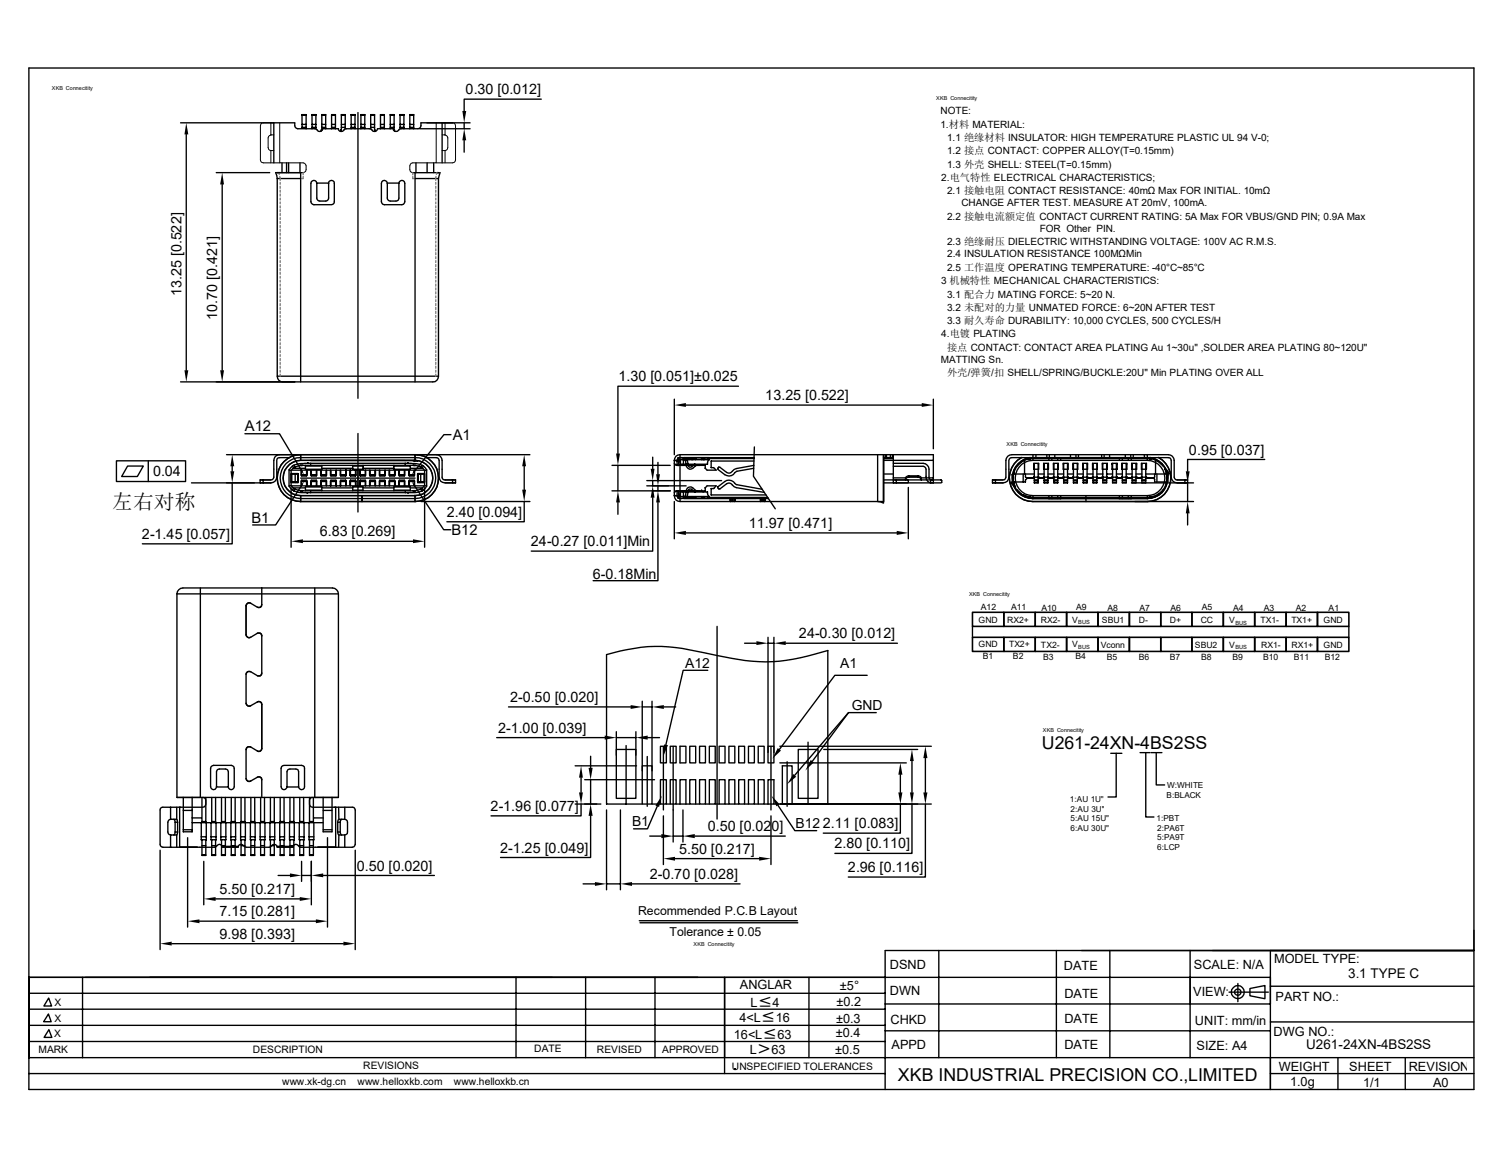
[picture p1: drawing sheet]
<svg xmlns="http://www.w3.org/2000/svg" width="279mm" height="216mm" viewBox="0 0 279 216" stroke-linecap="round" stroke-linejoin="round" font-family="sans-serif">
<g fill="#000">
<path d="M34.7 22.9l.4 2.1h-.8zM41.4 32.1l.3 2.2h-.7zM86.4 24l.4 2.1h-.7zM86.1 20.7h.7l-.4 2.2zM34.3 68.9h.8l-.4 2.2zM41 68.9h.7l-.3 2.2zM125.5 75.4l2.2-.4v.7zM171.6 75l2.1 .4-2.1 .3zM43.2 84.6l.4 2.2h-.7zM42.9 87.7h.7l-.4 2.2zM56.6 89.6l-.3 .6-.2-.1zM56.2 87.8l.1-.1 .3 .6z"/>
<path d="M76.6 89.6l.5 .5-.2 .1zM77 87.8l.1 .1-.5 .4zM97.6 84.6l.3 2.2h-.7zM97.2 91.1h.7l-.3 2.2zM115 91.4l.4 2.1h-.7zM114.7 84.4h.7l-.4 2.2zM121.1 87.2h.7l-.3 2.3zM121.5 90.4l.3 2.2h-.7zM122.1 88.3h.8l-.4 2.1zM122.5 91.4l.4 2.1h-.8zM125.5 99.2l2.2-.4v.8zM166.9 98.8l2.2 .4-2.2 .4z"/>
<path d="M221.1 93.3l.3 2.2h-.7zM220.7 87.7h.7l-.3 2.2zM54.2 100.8l2.2-.4v.7zM76.9 100.4l2.1 .4-2.1 .3zM140.8 119.3l2.2 .4-2.2 .4zM144.1 119.7l2.2-.4v.8zM112.6 136.9l2.1 .4-2.1 .4zM117.4 131.2l2.1 .4-2.1 .4zM118.4 137.3l2.2-.4v.8zM121.4 131.6l2.2-.4v.8zM123.6 138.6l.7 .1-.8 2.1zM144.8 139.2l.6 .5-1.6 1.5z"/>
<path d="M108.2 142.5l.3 2.2h-.7zM107.8 147.5h.7l-.3 2.1zM109.6 142.9h.7l-.4 2.2zM109.9 149.6l.4 2.2h-.7zM123.2 148.1l-.5 2.1-.7-.3zM123.1 155.2l2.2 .4-2.2 .4zM123.5 159.8l2.1-.3v.7zM127.1 155.6l2.2-.4v.8zM141.3 159.5l2.2 .3-2.2 .4zM143.6 148.1l1.5 1.6-.6 .4zM147.7 144.1l.5 .5-1.7 1.4zM150.9 141.4l.6 .5-1.6 1.5z"/>
<path d="M167.6 142l.4 2.2h-.8zM167.2 147.5h.8l-.4 2.1zM169.8 139.5l.3 2.1h-.7zM169.4 147.5h.7l-.3 2.1zM172.3 138.9l.3 2.2h-.7zM171.9 147.5h.7l-.3 2.1zM29.8 175.6l2.2-.3v.7zM34.9 171.4l2.2-.3v.7zM37.9 167.3l2.2-.3v.7zM54 162.6l2.1 .3-2.1 .4zM55.8 167l2.2 .3-2.2 .4zM58.8 171.1l2.2 .3-2.2 .4z"/>
<path d="M58 162.9l2.2-.3v.7zM63.9 175.3l2.2 .3-2.2 .4zM110.7 164.2l2.2 .3-2.2 .4zM115.5 164.5l2.1-.3v.7zM136.6 198.9h.3zM136.7 198.9h.2zM136.7 198.9l.2 .1zM136.7 199h.2zM136.8 199h.1zM136.8 199l.1 .1zM136.8 199.1h.1z"/>
</g>
<g fill="none" stroke="#000" stroke-width=".25">
<path d="M5.4 12.7h269v190.1h-269zM100.8 18.5h-14.4v2.2M33.6 22.9h21.3v.8l.5 .3h3.4a.63 .63 0 0 0 .7 .5 .63 .63 0 0 0 .6-.5h2.9a.6 .6 0 0 0 .6 .5 .6 .6 0 0 0 .6-.5h4.8a.63 .63 0 0 0 .7 .5 .63 .63 0 0 0 .6-.5h2.9a.6 .6 0 0 0 .6 .5 .6 .6 0 0 0 .6-.5l3.7-.1 .3-.5v-.5h9.1M34.7 25v43.9M40.3 32.1h9.9M41.4 34.3v34.6M51 22.9v7.4M51.6 33.2v36.8h30M51.6 33.2l-.3-1.1h4.7v39M51.6 33.2h4.4M52.5 30.3v1.8M53.3 30.3v1.8"/>
<path d="M53.7 30.3v1.8M55.8 30.3v1.8M56.2 23.9v-2.6h.8v2.7M56.2 23.7h.8M56.2 23.2h.8M56.2 21.4h.8M58 33.8a.55 .55 0 0 1 .6-.2 .55 .55 0 0 1 .4 .5v2.8a.58 .58 0 0 0 .5 .5h1.1a.58 .58 0 0 0 .6-.5v-2.8a.53 .53 0 0 1 .5-.5 .53 .53 0 0 1 .5 .5v3.7l-.5 .3h-3.3l-.4-.3-.1-.3zM58.1 24v-2.7h.7v2.7M58.1 23.7h.7M58.1 23.2h.7M58.1 21.4h.7M59 34.1h2.2"/>
<path d="M59.9 23.7h.7M59.9 23.2h.7M59.9 21.4h.7M60.6 24v-2.7h-.7v2.9h-.1v.2M61.7 24v-2.7h.7v2.7M61.7 23.7h.7M61.7 23.2h.7M61.7 21.4h.7M63.5 23.7h.8M63.5 23.2h.8M63.5 21.4h.8M64.3 24v-2.7h-.8v2.9h-.1v.3"/>
<path d="M65.4 24v-2.7h.7v2.7M65.4 23.7h.7M65.4 23.2h.7M65.4 21.4h.7M66.6 21v53.1M67.2 24v-2.7h.7v2.7M67.2 23.7h.7M67.2 23.2h.7M67.2 21.4h.7M69 24v-2.7h.7l.1 3.2M69 23.7h.7M69 23.2h.7"/>
<path d="M69 21.4h.7M70.8 24v-2.7h.7v2.7M70.8 23.7h.7M70.8 23.2h.7M70.8 21.4h.7M71.2 33.7a.57 .57 0 0 1 .9 .4v2.8a.58 .58 0 0 0 .5 .5h1.1a.51 .51 0 0 0 .6-.5v-2.8a.55 .55 0 0 1 .5-.5 .55 .55 0 0 1 .6 .5v3.4l-.3 .5-3.6 .1-.3-.1-.2-.5v-3.4zM72.1 34.1h2.2M72.6 24v-2.7h.8v3.1M72.6 23.7h.8M72.6 23.2h.8M72.6 21.4h.8M74.5 23.7h.7"/>
<path d="M74.5 23.2h.7M74.5 21.4h.7M75.2 24v-2.7h-.7v2.7M76.3 24v-2.7h.7v2.7M76.3 23.7h.7M76.3 23.2h.7M76.3 21.4h.7M77.3 33.2h4.3M77.3 32.1v39M77.4 30.3v1.8M78.1 24h9.4M79.5 30.3v1.8"/>
<path d="M80.7 30.3v1.8M81.4 32.1h.2M81.6 33.2v36.8M81.9 32.1l-.3 1.1M82.3 22.9v7.4M86.4 22.9v1.1M86.4 26.1v2.2M51.6 70a1.02 1.02 0 0 0 1.1 1.1M81.6 70a1.02 1.02 0 0 1-1 1.1h-47M125.5 74.3v10.3M127.7 75.4h43.9M137.5 71.9h-22.5v12.5"/>
<path d="M173.7 74.3v9.2M21.7 85.8h12.8v3.8h-12.8zM23.7 86.7h3l-1.1 2h-3zM27.6 85.8v3.8M42.2 84.6h56.4M43.2 89.9v11.3h-16.7M43.2 86.8v.9M45.6 80.7h6.4l4.3 7.1M50.4 89.3h-2v.6M52.1 84.6a1.02 1.02 0 0 0-1.1 1.1v2.2a1.33 1.33 0 0 1-.3 1.4h-1.7v.6M53.3 86.3a3.6 3.6 0 0 1 2.7-1.1h21.3a3.8 3.8 0 0 1 3.8 3.8 3.8 3.8 0 0 1-3.8 3.8h-21.3a3.8 3.8 0 0 1-3.5-2.4 3.8 3.8 0 0 1 .8-4.1zM53.8 90.5l.6 .7"/>
<path d="M53.8 87.5v3M53.8 85.2h-1.7h-.3l-.2 .2-.1 2.5a1.77 1.77 0 0 1-.7 1.9l-15.2 .1M54.2 90.8v11.1M54.2 90.4l-.4 .1M54.2 90.4l.5 .5M54.2 87.6v2.8M54.2 89.7h1.3M54.2 88.2h1.3v1.5h-1.3M54.2 88.1l1.3 .1M54.2 90.4h24.8M54.2 88.2v1.5M54.2 87.5h24.8"/>
<path d="M54.3 88.2v1.5M54.4 89.7h.1M54.4 86.7l-.6 .8M54.4 86.7l.3 .3M54.5 90.8h2.4M54.5 87.2h2.4M54.6 89.7h.1M54.7 90.9l-.3 .3 .4 .2a5.7 5.7 0 0 0 2.5 .3h-.2h.7M54.7 90.9l.2 .2-.1-.1h.1a1.8 1.8 0 0 0 1.4 .3h-.4l1.9 .1M54.7 87l-.5 .6-.4-.1M54.9 88.2v1.5M55.1 88.1v.1"/>
<path d="M55.1 89.7v.1M55.4 88.2v1.5M55.5 89.7v.1h-1.3M56 92.2v1.1M56 85.7h21.3M56 93.3h21.3M56 92.2h21.3M56 85.7v-1.1a4.4 4.4 0 0 0-4.4 4.4 4.4 4.4 0 0 0 4.4 4.3M56 85.7a3.3 3.3 0 0 0-3.3 3.3 3.3 3.3 0 0 0 3.3 3.2M56 89h21.3M56 87.5l.1 .9M56.1 87.5v1.1h1v-1.1"/>
<path d="M56.1 90.4v-1h1v1M56.1 88.3h1M56.1 89.5l-.1 .9M56.1 89.6h1M56.3 90.2l-5 7.5h-4.3M56.9 91.2h3M56.9 86.7h3M56.9 86.6v.7h3v-.7M56.9 91.4v-.8h3v.8M57.1 89.5l.1 .9M57.2 87.5l-.1 .9M57.8 91.4h17.6"/>
<path d="M57.8 91.7h17.6M57.8 86.6h-1.9h.4l-.6 .1-1 .3M57.8 86.2l-2.1 .1-1.3 .4M57.8 85.7l20 .1-.9-.1 .4 .1M57.8 86.2h17.6M57.8 86.6h17.6M57.8 86.2v.4M57.8 91.4v.3M57.9 87.5l.1 .9M58 87.5v1.1h.9v-1.1M58 90.4v-1h.9v1M58 89.5l-.1 .9"/>
<path d="M58 88.3h.9M58 89.6h.9M58.9 89.5l.1 .9M59 87.5l-.1 .9M59.7 87.5l.1 .9M59.8 87.5v1.1h.9v-1.1M59.8 90.4v-1h.9v1M59.8 88.3h.9M59.8 89.5l-.1 .9M59.8 89.6h.9M59.9 90.8h5.8M59.9 87.2h5.8"/>
<path d="M60.7 89.5l.1 .9M60.8 87.5l-.1 .9M61.5 87.5l.1 .9M61.6 87.5v1.1h.9v-1.1M61.6 90.4v-1h.9v1M61.6 88.3h.9M61.6 89.5l-.1 .9M61.6 89.6h.9M62.5 89.5l.1 .9M62.6 87.5l-.1 .9M63.3 87.5l.1 .9M63.4 87.5v1.1h.9v-1.1"/>
<path d="M63.4 90.4v-1h.9v1M63.4 89.5l-.1 .9M63.4 88.3h.9M63.4 89.6h.9M64.3 89.5l.1 .9M64.4 87.5l-.1 .9M65.2 87.5v.9M65.2 88.3h1M65.2 87.5v1.1h1v-1.1M65.2 90.4v-1h1v1M65.2 89.5v.9M65.2 89.6h1"/>
<path d="M65.7 91.2h1.9M65.7 86.7h1.9M66.2 89.5l.1 .9M66.3 87.5l-.1 .9M66.6 80.7v14.6M67 87.5l.1 .9M67.1 89.5l-.1 .9M67.1 88.3h.9M67.1 89.6h.9M67.4 92.2v1.1zM67.6 90.8h5.7M67.6 86.6v.7h-1.9v-.7"/>
<path d="M67.6 87.2h5.7M67.6 91.4v-.8h-1.9v.8M68 87.5v1.1h-.9v-1.1M68 90.4v-1h-.9v1M68 89.5l.1 .9M68.1 87.5l-.1 .9M68.8 87.5l.1 .9M68.9 87.5v1.1h.9v-1.1M68.9 90.4v-1h.9v1M68.9 89.5l-.1 .9M68.9 88.3h.9M68.9 89.6h.9"/>
<path d="M69.8 89.5l.1 .9M69.9 87.5l-.1 .9M70.6 87.5l.1 .9M70.7 87.5v1.1h.9v-1.1M70.7 90.4v-1h.9v1M70.7 89.5l-.1 .9M70.7 88.3h.9M70.7 89.6h.9M71.6 89.5l.1 .9M71.7 87.5l-.1 .9M72.4 87.5l.1 .9M72.5 87.5v1.1h.9v-1.1"/>
<path d="M72.5 90.4v-1h.9v1M72.5 89.5l-.1 .9M72.5 88.3h.9M72.5 89.6h.9M73.3 91.2h3.1M73.3 86.6v.7h3.1v-.7M73.3 91.4v-.8h3.1v.8M73.3 86.7h3.1M73.4 89.5l.1 .9M73.5 87.5l-.1 .9M74.3 87.5v.9M74.3 87.5v1.1h1v-1.1"/>
<path d="M74.3 90.4v-1h1v1M74.3 89.5v.9M74.3 88.3h1M74.3 89.6h1M75.3 89.5l.1 .9M75.4 87.5l-.1 .9M75.4 86.6h1.9h-.4l.7 .1 1 .3M75.4 86.2v.4M75.4 91.4v.3M75.4 86.2l2.2 .1 1.2 .4M76.1 87.5v.9h.1M76.2 87.5v1.1h.9v-1.1"/>
<path d="M76.2 90.4v-1h.9v1M76.2 89.5h-.1v.9M76.2 88.3h.9M76.2 89.6h.9M76.4 90.8h2.3M76.4 87.2h2.3M77 90.2l5.6 8.4h1.3M77.1 89.5l.1 .9M77.2 87.5l-.1 .9M77.2 92.2h.1M77.3 92.2v1.1M77.3 85.7v-1.1a4.4 4.4 0 0 1 4.3 4.4 4.4 4.4 0 0 1-4.3 4.3"/>
<path d="M77.3 85.7a3.3 3.3 0 0 1 3.3 3.3 3.3 3.3 0 0 1-3.3 3.2M77.8 89.7v.1h1.2M77.8 89.7h1.2M77.9 88.2v1.5M78.1 88.1v.1M78.1 89.7v.1M78.3 88.2v1.5M78.4 93.3h20.2M78.6 90.9l-.3 .2 .1-.1a1.9 1.9 0 0 1-1.5 .3h.4l-1.9 .1M78.6 90.9l.2 .3M78.6 87l.4 .6 .4-.1M78.7 89.7h.1"/>
<path d="M78.8 91.2l-.2 .2a5.1 5.1 0 0 1-2.7 .3h.1h-.6M78.8 86.7l-.2 .3M78.8 86.7l.6 .8M79 88.2v1.5M79 87.6v2.8M79 90.8v11.1M79 90.4l-.4 .5M79 90.4l.4 .1M79 88.2h-1.3v1.5h1.3M79 88.1l-1.2 .1M79.4 85.2h1.8l.5 .2v2.5a2.37 2.37 0 0 0 .3 1.7l.8 .3h1.4v-.6M79.4 87.5v3"/>
<path d="M79.4 90.5l-.6 .7M81.2 84.6a1.08 1.08 0 0 1 1.1 1.1v2.2a1.48 1.48 0 0 0 .2 1.4h2.3v.6h-2M83.9 80.9h-1.3l-5.6 6.9M97.6 93.3v3.8h-14.4M97.6 86.8v4.3M113.9 86.6h10.9M113.9 91.4h10.9M115 86.6v4.8M115 93.5v2.2M120.4 89.5h13.9M120.4 90.4h7.3M121.5 92.6v10h-22.6"/>
<path d="M121.5 85.1v2.1M121.5 89.5v.9M122.5 93.5v14.6h-12.1M122.5 86.1v2.2M122.5 90.4v1M125.5 93.3v7M125.5 85.7h.5M125.5 85.7h.7M125.5 85.7v6.5a1.02 1.02 0 0 0 1.1 1.1M126 85.7v.9M126 91.4v.8M126 92.2h-.5h.7"/>
<path d="M126 92.2a.71 .71 0 0 0 1 .6M126.2 92.3l5.8 .1M126.2 91.3l.1 1.5M126.3 85.2l-.1 1.4M126.6 91.6h5.1v.5l.3 .6M126.6 84.6v8.7h37.9v-8.7v9l-1.1-.3v-8.7M126.6 84.6a1.02 1.02 0 0 0-1.1 1.1M126.6 85.2h-.3l-.3 .5M126.6 91.9l-.4 .9h5.8M126.6 84.6h47.1v5.3h-7.4v-5.3M126.7 85.6v1M126.7 91.4v1"/>
<path d="M127.2 85.2v.4M127.2 92.4v.4M127.2 85.6v1M127.2 91.4v1M127.3 92.8h15.7M127.4 85.2v.4zM127.5 85.2l.4 .4 .3 1.2 .2 .2 .3-.1 .6-.5 .2 .3-.6 .5a.73 .73 0 0 1-1.1-.5l-.4-1.5M127.5 92.8l.3-.2 .1-.3 .2-1a.38 .38 0 0 1 .6-.2l.6 .5 .2-.3-.6-.5a.73 .73 0 0 0-1.1 .4l-.4 1.6M127.6 85.2v.4M127.6 92.4v.4M127.7 99.2h39.2M127.7 85.2v.4"/>
<path d="M127.7 92.4v.4M127.7 85.4h1.8v.2M128.2 85.4v.2M128.2 92.4v.2M128.8 85.2v.4M128.8 92.4v.4M128.9 85.4v.2M128.9 92.4v.2M129.5 92.4v.2h-1.8M130.6 85.2v.4M130.6 92.4v.4M130.6 91.2l.2 .3 .2 .1"/>
<path d="M130.9 85.2v.4M130.9 92.4v.4M131 85.2v.4M131 92.4v.4M131.1 85.2v.4M131.1 92.4v.4M131.3 90.8l.3-.4h1.7l-.5 .5h-.4v1.2h10.2M131.3 90.8v.6h-5.4l-.4 .3M131.7 85.2v.4M131.7 92.4v.4M132 85.3h8.4M132 85.2h8.4"/>
<path d="M132 85.6h-5.8M132 85.5v.1M132 92.7h11M132 92.6h10.9M132 85.3l-.3 .6v.5h-5.1M135.9 92.8v.5M136 92.8v.5M136.3 92.8v.5M136.4 92.8v.5M136.7 92.8v.5M136.8 92.8v.5M140.3 86.6l-3.6 .8a1.06 1.06 0 0 1-1.4 .5l-1.3-.9h-.2l-.2 .2a3.1 3.1 0 0 0 2.1 1.4 1.56 1.56 0 0 0 1.2-.8l3.4-.6"/>
<path d="M140.3 85.8h-7.9v1.2h.4l.5 .5h-1.7l-.3-.3v-.6h-5.4l-.4-.4M140.4 85.2h-14.2l.4 .9M140.4 83.2l-.1 5.4 4 6.1M141.5 92.8v.5M141.6 92.8v.5M141.9 92.8v.5M141.9 91.1l-5-1a1.41 1.41 0 0 0-2-.5l-1.3 1v.2l.4 .2 1.3-1a.72 .72 0 0 1 1 .3l.4 .3 .4 .2 5.2 .9M142.1 92.8v.5M142.3 92.8v.5M142.4 92.8v.5M164.5 88.2h1.8M164.5 85.3h1.8"/>
<path d="M164.8 84.6v.6M165 84.6v.6M165.7 84.6v.6M166.1 84.6v.6M166.3 85.2h-1.8M166.3 88.9h2.3M166.3 86.8h5.5l.3 .1 .3 .4a2.71 2.71 0 0 0 .3 2.3l.7 .3h1.8l.1-.1v-.3l-.1-.2h-10.7M166.3 86.2h5.5a1.16 1.16 0 0 1 1.1 1.1l.1 1.8 .2 .2h.3M166.8 89.3v.6M168.6 88.9v.4M169 89.3v.6h-4.5M169.1 90.7v9.6"/>
<path d="M169.1 88.8h1.8M169.1 88.6h1.8M169.1 88.6v.2M169.1 88.8l-.4 .2-.1 .2M169.1 88.6l-.5 .3M170.9 88.6v.2M170.9 88.8l.4 .2 .2 .2M170.9 88.6l.5 .2v.1M171.4 88.9h2.3M171.4 88.9l.1 .4M172.4 88.6v.1M173.2 89.3v.6"/>
<path d="M173.7 85.7h-9.2M185.3 89.9v-.6h1.7a1.48 1.48 0 0 0 .2-1.4v-2.2a1.08 1.08 0 0 1 1.1-1.1h29.2a1.08 1.08 0 0 1 1.1 1.1v2.2a1.33 1.33 0 0 0 .3 1.4h2.2v4M186.7 89.3h-2v.6h2a1.1 1.1 0 0 0 1.1-1.5v-2.7l.3-.5h.2h29.2h.3l.2 .5v3.1a1.08 1.08 0 0 0 1.1 1.1h1.4M188.7 89.8h.1M188.7 88.1h.1M188.8 87.8l-.3 1.9a1.82 1.82 0 0 0-.1-1.4l.4 1.8M189.4 91.2l.2 .4M189.6 91.6h.1M189.6 91.6a3.7 3.7 0 0 0 2.7 1.2h2.9M189.6 86.4l-.2 .3M189.6 86.4h.1M189.9 91.9h.1"/>
<path d="M189.9 86.1h.1M190 91.9l1 .6-.5-.4 .8 .4 .8 .1 22.1-.1h-.2h.1a2.19 2.19 0 0 0 1.7-.7l-.2 .2 .2-.1M190.2 85.2a4.4 4.4 0 0 0-2.1 4.9 4.4 4.4 0 0 0 4.2 3.2h21.3M190.2 85.1a4.4 4.4 0 0 0-2.2 4.9 4.4 4.4 0 0 0 4.2 3.3h30M190.5 88.2v1.5M190.5 92.2h.3M190.5 85.7h.2M190.7 85.7v2.5M190.7 85.7a3 3 0 0 0-1.9 2.5h3.7M190.8 92.3l1 .3M190.9 88.2v.6l.2 .1h1.4M191.3 92.4v.1"/>
<path d="M191.5 92.7h.9M191.5 85.3h.8M191.7 85.1v.1M191.8 88.9v.1M191.8 85.3v.1M191.8 92.5v.1M191.8 92.6l3.4 .1M191.8 85.3l-.5 .2M192.2 85.1a3.8 3.8 0 0 0-3.8 3.9 3.8 3.8 0 0 0 3.8 3.8M192.2 92.8h.1M192.2 92.8h21.4M192.3 92.8h21.3"/>
<path d="M192.3 92.2h21.3M192.3 85.2a3.8 3.8 0 0 0-3.9 3.8 3.8 3.8 0 0 0 3.9 3.8M192.3 85.7a3.3 3.3 0 0 0-3.3 3.3 3.3 3.3 0 0 0 3.3 3.2M192.3 85.7h21.3M192.3 84.6v1.1M192.3 92.2v.6M192.3 85.2a4 4 0 0 0-2.7 1.2M192.4 88.9v.1M192.4 86.2h.9v1.1h-.9zM192.4 86.4l.1 3.5h.8v-3.5M192.5 89.8h.8M192.5 89.5h.8"/>
<path d="M192.5 89h-1.2l-.4 .3v.4h-2.1l.2 1.1a1.47 1.47 0 0 0-.8-1.1l.7 1.1 1.1 1.1M192.5 89.3h.8M192.5 88.7v.2M192.5 88.8h.8M192.8 84.6v.6M193.3 89h1.1M193.3 88.7v.2M193.3 88.9h1.1M193.3 88.2h1.1M194.3 86.2h.9v1.1h-.9zM194.3 86.4l.1 3.5h.7l.1-3.5M194.4 89.8h.7"/>
<path d="M194.4 89.5h.7M194.4 89.3h.7M194.4 88.7v.2M194.4 88.8h.7M194.9 84.6v.6M195.1 89h1.1M195.1 88.7v.2M195.1 88.9h1.1M195.1 88.2h1.1M195.2 85.2v.5M195.2 92.2v.6M195.2 85.2l-3.4 .1"/>
<path d="M195.3 84.6v.6M195.8 85.2v.5M195.8 92.2v.6M196.1 86.2h.9v1.1h-.9zM196.1 86.4l.1 3.5h.7l.1-3.5M196.2 89.8h.7M196.2 89.5h.7M196.2 89.3h.7M196.2 88.7v.2M196.2 88.8h.7M196.3 84.6v.6M196.9 85.2v.5"/>
<path d="M196.9 92.2v.6M196.9 89h1.1M196.9 88.7v.2M196.9 88.9h1.1M196.9 88.2h1.1M197.4 85.2v.5M197.4 92.8h11M197.4 92.7h11M197.4 92.2v.6M197.4 85.2h11M197.8 85.2h.1M197.8 92.7v.1"/>
<path d="M197.9 86.2h.9v1.1h-.9zM197.9 86.4l.1 3.5h.7l.1-3.5M198 89.8h.7M198 89.5h.7M198 89.3h.7M198 88.7v.2M198 88.8h.7M198.7 89h1.1M198.7 88.7v.2M198.7 88.9h1.1M198.7 88.2h1.1M199.3 84.6v.6"/>
<path d="M199.7 86.2h.9v1.1h-.9zM199.7 86.4l.1 3.5h.7l.1-3.5M199.8 89.8h.7M199.8 89.5h.7M199.8 89.3h.7M199.8 88.7v.2M199.8 88.8h.7M199.9 85.2h.1M199.9 92.7v.1M200.3 84.6v.6M200.4 85.2h.1M200.4 92.7v.1"/>
<path d="M200.5 89h1.1M200.5 88.7v.2M200.5 88.9h1.1M200.5 88.2h1.1M200.7 84.6v.6M201.5 86.2h.9v1.1h-.9zM201.5 86.4l.1 3.5h.8v-3.5M201.6 89.8h.8M201.6 89.5h.8M201.6 89.3h.8M201.6 88.7v.2M201.6 88.8h.8"/>
<path d="M202.1 92.2v1.1zM202.4 89h1.1M202.4 88.7v.2M202.4 88.9h1.1M202.4 88.2h1.1M203.4 86.2h.9v1.1h-.9zM203.4 86.4l.1 3.5h.7l.1-3.5M203.5 89.8h.7M203.5 89.5h.7M203.5 89.3h.7M203.5 88.7v.2M203.5 88.8h.7"/>
<path d="M204.2 89h1.1M204.2 88.9h1.1M204.2 88.7v.2M204.2 88.2h1.1M205.1 84.6v.6M205.2 86.4l.1 3.5h.7v-3.5h.1M205.2 86.2h.9v1.1h-.9zM205.3 89.3h.7M205.3 89.8h.7M205.3 89.5h.7M205.3 88.7v.2M205.3 88.8h.7"/>
<path d="M205.4 85.2h.1M205.4 92.7v.1M205.5 84.6v.6M206 85.2h.1M206 92.7v.1M206 89h1.1M206 88.9h1.1M206 88.7h.1v.2h-.1M206 88.2h1.1M206.5 84.6v.6M207 86.4l.1 3.5h.7v-3.5h.1M207 86.2h.9v1.1h-.9z"/>
<path d="M207.1 89.3h.7M207.1 89.8h.7M207.1 89.5h.7M207.1 88.7v.2M207.1 88.8h.7M207.8 89h1.1M207.8 88.9h1.1M207.8 88.7h.1v.2h-.1M207.8 88.2h1.1M208 85.2h.1M208 92.7v.1M208.4 92.2v.6"/>
<path d="M208.8 86.4l.1 3.5h.7v-3.5h.2M208.8 86.2h1v1.1h-1zM208.9 89.3h.7M208.9 89.8h.7M208.9 89.5h.7M208.9 85.2v.5M208.9 92.2v.6M208.9 88.7v.2M208.9 88.8h.7M209.5 84.6v.6M209.6 89h1.1M209.6 88.9h1.1"/>
<path d="M209.6 88.7h.2v.2h-.2M209.6 88.2h1.1M210 85.2v.5M210 92.2v.6M210.5 84.6v.6M210.6 92.2v.6M210.6 85.2v.5M210.6 85.2l3.4 .1M210.6 89.9h11.6M210.7 86.2h.9v1.1h-.9zM210.7 86.4v3.5M210.7 89.8h.8"/>
<path d="M210.7 89.5h.8M210.7 89.3h.8M210.7 88.7v.2M210.7 88.8h.8M210.9 84.6v.6M211.5 89h1.1M211.5 88.9h1.1M211.5 88.7h.1v.2h-.1M211.5 88.2h1.1M211.6 86.4h-.1v3.5M212.5 86.2h.9v1.1h-.9zM212.5 86.4l.1 3.5"/>
<path d="M212.6 89.3h.7M212.6 89.8h.7M212.6 89.5h.7M212.6 88.7v.2M212.6 88.8h.7M213 84.6v.6M213.3 89h1.4l.2 .2v.5h2.1a2.8 2.8 0 0 1-1.2 2.2M213.3 88.7h.1v.2h-.1M213.4 86.4h-.1v3.5M213.5 92.7h.9M213.5 88.9v.1M213.5 85.3h.9"/>
<path d="M213.5 85.2h-5.1v.5M213.5 85.2a3.8 3.8 0 0 1 2.7 1.2M213.6 85.2a3.8 3.8 0 0 1 3.8 3.8 3.8 3.8 0 0 1-3.8 3.8M213.6 85.7a3.3 3.3 0 0 1 3.2 3.3 3.3 3.3 0 0 1-3.2 3.2M213.6 84.6v1.1M213.6 92.2v.6M214 85.3h.1M214 92.6l-3.4 .1M214 92.5v.1M214.1 88.9v.1M214.1 85.1v.1M214.6 92.4v.1"/>
<path d="M214.9 88.2v.6l-.1 .1h-1.5M215 92.3l-1 .3M215.1 92.2h.3M215.1 85.7v2.5M215.1 85.7l-1.2-.5 .4 .2-22.4-.1-.5 .2 .3-.3-1 .5M215.1 85.7l1.1 .7 1.1 1.1 .3 .7a1.29 1.29 0 0 1-.8-1l.2 .5v.5h-3.7M215.2 85.7h.2M215.3 88.2v1.5M215.6 85.1a4.4 4.4 0 0 1 2.2 4.9 4.4 4.4 0 0 1-4.2 3.3M215.7 85.2a4.4 4.4 0 0 1 2.1 4.9 4.4 4.4 0 0 1-4.2 3.2M215.8 91.9h.1M215.9 86.1h.1"/>
<path d="M216.1 91.6h.1M216.2 86.4h.1M216.2 91.6a3.6 3.6 0 0 1-2.7 1.2h-2.9M216.2 86.4l.3 .3M216.5 91.2l-.3 .4M217 89.8h.1M217 87.8l.4 1.9a1.46 1.46 0 0 1 0-1.4l-.4 1.8M217 88.1h.1M220.6 89.3v.6M221.1 95.5v2.2M235.4 85.5h-14.3v2.2M32.9 110.5h30.1"/>
<path d="M32.9 110.5a1.16 1.16 0 0 1 1.1-1.1h27.9a1.16 1.16 0 0 1 1.1 1.1M32.9 110.5v37.9M37.3 109.4v39h-4.4M46.7 118.6l1.2-.7zM46.7 112.3l1.2 .7zM46.7 112.3a.57 .57 0 0 0-.9 .4v5.5a.57 .57 0 0 0 .9 .4M47.9 117.9h.6l.2 .5M48.7 118.3v7zM48.7 109.4v3.1zM48.7 112.5l-.2 .5h-.6M48.7 109.4h.1M56.4 100.8h20.5"/>
<path d="M58.6 109.4v39M63 110.5v37.9M133.5 116.6v35.8M138.6 119.7h2.2M143 118.6v21.4M143 119.7h1.1M144.1 118.6v21.4M146.3 119.7h20.7M181 116.6v2M251.1 116.6v2M45.8 139.5v5.4zM45.8 125.5v5.4z"/>
<path d="M45.8 130.9a.57 .57 0 0 0 .9 .5M46.7 139l1.2 .8zM46.7 131.4l1.2-.8zM46.7 125l1.2 .8zM46.7 139a.57 .57 0 0 0-.9 .5M46.7 125a.57 .57 0 0 0-.9 .5M47.9 130.6a.53 .53 0 0 1 .8 .5v8.2a.53 .53 0 0 1-.8 .5M48.7 125.3l-.2 .5h-.6M92.5 137.3h20.1M94.7 131.6h22.7M114.7 136.2v4.3M114.7 137.3h3.7"/>
<path d="M114.7 139.5h3.7v9.1h-3.7zM116.5 138.8v10.9M118.4 136.2v4.3M119.5 130.5v13M119.5 131.6h1.9M120.6 137.3h2.2M121.4 130.5v13M122.9 138.9h1.1v3.1h-1.1zM123.5 138.9v11.8M123.6 131.6h2.2M124.8 138.9h1.1v3.1h-1.1zM125.3 138.9v17.8"/>
<path d="M126.6 138.9h1.1v3.1h-1.1zM128.4 138.9h1.1v3.1h-1.1zM130.2 138.9h1.1v3.1h-1.1zM131.7 124.8h-4.5l-3.2 13.8M132 138.9h1.1v3.1h-1.1zM133.9 138.9h1.1v3.1h-1.1zM135.7 138.9h1.1v3.1h-1.1zM137.5 138.9h1.1v3.1h-1.1zM139.3 138.9h1.1v3.1h-1.1zM141.1 138.9h1.1v3.1h-1.1zM143 138.9h1.1v3.1h-1.1zM143.5 138.9v11.8"/>
<path d="M145.2 138.9h28.2M148.6 139.5h3.7v9.1h-3.7zM150.4 138.1v11.6M153.3 139.5h17.5M157.9 132.6l-10 11.7M161.4 125.7h-6l-10.3 13.8M163.1 132.6h-5.2l-6.7 9.1M29.8 158.2v18.5M31.7 150.2v2.3M31.7 155.4v2.3M32.3 152.5l.2 .1 .1 .4M32.6 153h.5"/>
<path d="M32.6 154.9h.5M32.6 154.9l-.2 .5M32.6 153v1.9M32.9 152.5l.2 .5M32.9 152.5l-1.4 .1-.3 .4 .1 2.2 .5 .2h1.1M32.9 150.2v2.3M32.9 155.4v2.3M32.9 148.4h30.1M33.1 154.9l-.2 .5M33.1 153v1.9M33.4 150.2v7.5M33.7 150.2h-3.4l-.5 .3v6.9l.5 .3 9.9-.1a.63 .63 0 0 1 .6-.5 .63 .63 0 0 1 .6 .6h2.9a.63 .63 0 0 1 .6-.6 .63 .63 0 0 1 .7 .5h4.8a.63 .63 0 0 1 .6-.5 .63 .63 0 0 1 .6 .6h2.9a.6 .6 0 0 1 .6-.6 .6 .6 0 0 1 .6 .5h10.2l.2-.5-.1-6.6-.1-.2-.3-.1h-3.4"/>
<path d="M34.1 148.4v6.4h1.7v-6.4M34.1 154.4h1.7M34.1 150.8h1.7M34.9 155.9v16.7M35.8 152.2h1.7M35.8 153.1h24.4M37.5 153.1v3.2h.9v-3.2M37.5 155.7h.9M37.6 159.1h.7M37.6 157.4h.7M37.6 156.3v2.9h.7v-2.9M37.6 148.4v4.6h.7v-4.6"/>
<path d="M37.6 152.9h.7M37.8 148.4l.3 .1a1.31 1.31 0 0 1 0 1.7h-4.7M39.3 142.7l.5-.2h3.3l.4 .2 .1 3.7a.55 .55 0 0 1-.5 .6 .55 .55 0 0 1-.6-.6v-2.8a.51 .51 0 0 0-.5-.5h-1.1a.51 .51 0 0 0-.6 .5v2.8a.55 .55 0 0 1-.5 .6 .55 .55 0 0 1-.6-.6zM39.3 153.1v3.2h.9v-3.2M39.3 155.7h.9M39.4 159.1h.7M39.4 157.4h.7M39.4 156.3v2.9h.7v-2.9M39.4 148.4v4.6h.7v-4.6M39.4 152.9h.7M40.3 146.5h2.2M41.1 153.1v3.2h.9v-3.2"/>
<path d="M41.1 155.7h.9M41.2 159.1h.8M41.2 157.4h.8M41.2 156.3v2.9h.8v-2.9M41.2 148.4v4.6h.8v-4.6M41.2 152.9h.8M41.4 157.5h2.9M43 153.1v3.2h.9v-3.2M43 155.7h.9M43.1 159.1h.7M43.1 157.4h.7M43.1 156.3v2.9h.7v-2.9"/>
<path d="M43.1 148.4v4.6h.7v-4.6M43.1 152.9h.7M44.8 153.1v3.2h.9v-3.2M44.8 155.7h.9M44.9 159.1h.7M44.9 157.4h.7M44.9 156.3v2.9h.7v-2.9M44.9 148.4v4.6h.7v-4.6M44.9 152.9h.7M45.8 144.9a.57 .57 0 0 0 .9 .5M46.6 153.1v3.2h.9v-3.2M46.6 155.7h.9"/>
<path d="M46.7 145.4l1.2-.7zM46.7 159.1h.7M46.7 157.4h.7M46.7 156.3v2.9h.7v-2.9M46.7 148.4v4.6h.7v-4.6M46.7 152.9h.7M47.9 144.7a.53 .53 0 0 1 .8 .4M48.4 153.1v3.2h.9v-3.2M48.4 155.7h.9M48.5 159.1h.7M48.5 157.4h.7M48.5 156.3v2.9h.7v-2.9"/>
<path d="M48.5 148.4v4.6h.7v-4.6M48.5 152.9h.7M48.7 145.1v3.3zM50.2 153.1v3.2h.9v-3.2M50.2 155.7h.9M50.3 159.1h.8M50.3 157.4h.8M50.3 156.3v2.9h.8v-2.9M50.3 148.4v4.6h.8v-4.6M50.3 152.9h.8M51.6 157.5h2.9M52.1 153.1v3.2h.9v-3.2"/>
<path d="M52.1 155.7h.9M52.2 159.1h.7M52.2 157.4h.7M52.2 156.3v2.9h.7v-2.9M52.2 148.4v4.6h.7v-4.6M52.2 152.9h.7M52.4 142.7l.5-.2h3.2l.5 .2 .1 3.7a.55 .55 0 0 1-.6 .6 .55 .55 0 0 1-.5-.6v-2.8a.45 .45 0 0 0-.5-.5h-1.1a.51 .51 0 0 0-.6 .5v2.8a.55 .55 0 0 1-.5 .6 .55 .55 0 0 1-.6-.6zM53.4 146.5h2.2M53.9 153.1v3.2h.9v-3.2M53.9 155.7h.9M54 159.1h.7M54 157.4h.7"/>
<path d="M54 156.3v2.9h.7v-2.9M54 148.4v4.6h.7v-4.6M54 152.9h.7M55.7 153.1v3.2h.9v-3.2M55.7 155.7h.9M55.8 159.1h.7M55.8 157.4h.7M55.8 156.3v2.9h.7v-2.9M55.8 148.4v4.6h.7v-4.6M55.8 152.9h.7M57.5 156.3h.9l-.1 2.9h-.7zM57.5 155.7h.9"/>
<path d="M57.5 153.1v3.2M57.6 159.1h.7M57.6 157.4h.7M57.6 148.4v4.6h.7v-4.6M57.6 152.9h.7M58.2 148.4l-.3 .1a1.31 1.31 0 0 0 0 1.7h4.6M58.4 153.1v3.2M58.4 152.2h1.8M58.6 148.4h4.4M60.2 148.4v6.4h1.6v-6.4M60.2 154.4h1.6M60.2 150.8h1.6"/>
<path d="M61 155.9v16.7M62.5 150.2v7.5M62.9 153h.4M62.9 154.9h.4M62.9 153v1.9M63 150.2l.1 2.3M63.1 155.4l-.1 2.3M63.1 152.5l-.2 .5M63.1 152.5h1l.5 .3 .1 2.1-.1 .3-.5 .2h-1l-.2-.5M63.3 154.9l.2 .5M63.3 153v1.9M63.6 152.5l-.2 .2-.1 .3"/>
<path d="M64.2 150.2v2.3M64.2 155.4v2.3M66.1 158.2v18.5M107.1 149.6h4.7M107.1 142.5h11.4M108.2 149.6v2.2h-16.8M108.2 144.7v2.8M108.8 145.1h13M109.9 151.8v7.8h-16.7M109.9 140.8v2.1M109.9 145.1v4.5M112.9 150.7v14.9"/>
<path d="M115.5 150.7v14.9M119.5 142.5h1.9v7.1h-1.9zM119.5 149.6h-6.6v-27.8a29.2 29.2 0 0 1 15.4-.9l5.2 1.1a32.8 32.8 0 0 0 15.5 .4l5.1-1.3v28.5M120.5 140.8v9.3M120.9 155.6h2.2M121.4 149.6h1.5M122.3 150.1l-1.8 4.2h-2.6M122.9 145.1h1.1v4.5h-1.1zM123.5 151.8v9.1M124 149.6h.8M124.8 145.1h1.1v4.5h-1.1zM125.3 155.6h1.8"/>
<path d="M125.6 159.8h15.7M125.9 149.6h2.5M126.6 149.6v-4.5h1.1v4.5M127.1 150.7v6M128.4 145.1h1.1v4.5h-1.1zM129.3 155.6h16.9M129.5 149.6h.7M130.2 145.1h1.1v4.5h-1.1zM131.3 149.6h.7M132 145.1h1.1v4.5h-1.1zM133.1 149.6h.8M133.9 145.1h1.1v4.5h-1.1z"/>
<path d="M135 149.6h.7M135.7 145.1h1.1v4.5h-1.1zM136.8 149.6h.7M137.5 145.1h1.1v4.5h-1.1zM138.6 149.6h.7M139.3 145.1h1.1v4.5h-1.1zM140.4 149.6h.7M141.1 145.1h1.1v4.5h-1.1zM142.2 149.6h.8M143 145.1h1.1v4.5h-1.1zM143.5 151.8v9.1M144.8 149.9l3.2 4.7h4"/>
<path d="M145.2 142h23.5M145.6 142.5h1.8v7.1h-1.8zM146.5 141.8v8.3M167.6 149.6v5.5h-14.4M167.6 144.2v3.3M169.8 149.6v9.2h-14.4M169.8 141.6v5.9M172.3 149.6v13.6h-14.4M172.3 141.1v6.4M173.4 149.6h-29.3M206.8 140.2h2M207.8 140.2v8.1h-1.6"/>
<path d="M212.2 140.1h1.9M213.3 140.1v12h1.5M214.3 140.1h2M215.2 140.1v6h1.6M32 175.6h31.9M37.1 171.4h21.7M37.9 160.3v8.1M40.1 167.3h15.7M51.8 162.9h2.2M56.1 160.3v3.7M56.1 162.9h1.9M58 160.3v8.1"/>
<path d="M60.2 162.9h20.7M108.5 164.5h2.2M112.9 164.5h2.6M117.6 164.5h20.2M119 171.4h29.4M119.1 171.7h29.4M164.8 176.9h109.6h-37.9v25.9M164.8 177v25.8M174.8 176.9v19.9M196.6 176.9v19.9M201.3 176.9h73.1M206.6 176.9v19.9"/>
<path d="M221.5 176.9v19.9M274.4 173.1v3.8h-48.7M5.4 181.9h231.1M5.4 199.8h159.4M5.4 196.8h269M5.4 190.8h159.4M5.4 193.8h159.4M5.4 187.8h159.4M5.4 184.9h159.4M9 188.7l.5 1.5h-1.4zM9.1 185.8l.5 1.4h-1.4zM9.1 191.6l.6 1.5h-1.5z"/>
<path d="M15.4 181.9v14.9M96.1 181.9v14.9M109 181.9v14.9M121.9 181.9v14.9M134.9 196.8v-14.9v17.9M150.6 181.9v14.9M164.8 186.9h71.7M164.8 191.9h71.7M228.8 184.7h7.3M230.4 183v3.4M232.7 184l2.8-.6v2.5l-2.8-.6zM236.5 199.8h37.9"/>
<path d="M236.5 190.2h37.9M236.5 183.6h37.9M249 196.8v6M261.6 196.8v6"/>
<circle cx="230.4" cy="184.6" r="1.2"/>
<circle cx="230.4" cy="184.7" r=".59"/>
</g>
<path d="M50.4 25.1l-.2 .1-.3 .5v1.8l.1 .3 .4 .2M51 25.1h-.6v-2.2h-1.7l-.2 .5v6.4l.2 .4 .3 .1h3.1M51 28h-.6v2.3M52.1 22.9v7.4l4.6 .1a1.24 1.24 0 0 1 .2 1.5l-.5 .2h-4.8M56 32.1h.1M81.2 22.9v7.4l-4.7 .1a1.27 1.27 0 0 0 0 1.6l5.4 .1M82.3 28h.5v2.3M82.3 22.9h1.9h.3l.2 .2 .1 6.7-.1 .3-.5 .2h-3M82.8 22.9v2.2h-.5M82.8 25.1l.5 .3 .1 .3v1.8l-.1 .3-.5 .2" fill="none" stroke="#000" stroke-width=".19"/>
<g fill="none" stroke="#808080" stroke-width=".25">
<path d="M51.9 32.1l.1 .4M52.1 32.9l.1 .7M52.2 34v.3M52.2 34.7v.4M52.2 35.4v.4M52.2 36.1v.4M52.2 36.9v.3M52.2 37.6v.3M52.2 38.3v.4M52.2 39v.4M52.2 39.8v.3M56.4 32.9v.3h-.4"/>
<path d="M56.4 32.1v.4M76.8 32.9v.3h.5M76.8 32.1v.4M81.1 34v.3M81.1 34.7v.4M81.1 35.4v.4M81.1 36.1v.4M81.1 36.9v.3M81.1 37.6v.3M81.1 38.3v.4M81.1 39v.4M81.1 39.8v.3"/>
<path d="M81.2 32.9l-.1 .7M81.3 32.1l-.1 .4M52.2 40.5v.4M52.2 41.2v.4M52.2 42v.3M52.2 42.7v.4M52.2 43.4v.4M52.2 44.2v.3M52.2 44.9v.3M52.2 45.6v.4M52.2 46.3v.4M52.2 47v.4"/>
<path d="M52.2 47.8v.3M52.2 48.5v.4M52.2 49.2v.4M52.2 50v.3M52.2 50.7v.4M52.2 51.4v.4M52.2 52.2v.3M52.2 52.9v.4M52.2 53.6v.4M52.2 54.3v.4M52.2 55.1v.3M52.2 55.8v.3"/>
<path d="M52.2 56.5v.4M52.2 57.2v.4M52.2 58v.3M52.2 58.7v.4M52.2 59.4v.4M81.1 40.5v.4M81.1 41.2v.4M81.1 42v.3M81.1 42.7v.4M81.1 43.4v.4M81.1 44.2v.3M81.1 44.9v.3"/>
<path d="M81.1 45.6v.4M81.1 46.3v.4M81.1 47v.4M81.1 47.8v.3M81.1 48.5v.4M81.1 49.2v.4M81.1 50v.3M81.1 50.7v.4M81.1 51.4v.4M81.1 52.2v.3M81.1 52.9v.4M81.1 53.6v.4"/>
<path d="M81.1 54.3v.4M81.1 55.1v.3M81.1 55.8v.3M81.1 56.5v.4M81.1 57.2v.4M81.1 58v.3M81.1 58.7v.4M81.1 59.4v.4M52.2 60.2v.3M52.2 60.9v.4M52.2 61.6v.4M52.2 62.4v.3"/>
<path d="M52.2 63.1v.3M52.2 63.8v.4M52.2 64.5v.4M52.2 65.3v.3M52.2 66v.3M52.2 66.7v.4M52.2 67.4v.4M52.2 68.2v.3M52.2 68.9v.4M52.2 69.6v.4M81.1 60.2v.3M81.1 60.9v.4"/>
<path d="M81.1 61.6v.4M81.1 62.4v.3M81.1 63.1v.3M81.1 63.8v.4M81.1 64.5v.4M81.1 65.3v.3M81.1 66v.3M81.1 66.7v.4M81.1 67.4v.4M81.1 68.2v.3M81.1 68.9v.4M81.1 69.6v.4"/>
</g>
<g fill="none" stroke="#000" stroke-width=".3">
<path d="M181 114h5.9v2.6h-5.9zM181 118.6h5.9v2.6h-5.9zM186.9 114h5.8v2.6h-5.8zM186.9 118.6h5.8v2.6h-5.8zM192.7 114h5.8v2.6h-5.8zM192.7 118.6h5.8v2.6h-5.8zM198.5 114h5.9v2.6h-5.9zM198.5 118.6h5.9v2.6h-5.9zM204.4 114h5.8v2.6h-5.8zM204.4 118.6h5.8v2.6h-5.8zM210.2 114h5.9v2.6h-5.9zM210.2 118.6h5.9v2.6h-5.9z"/>
<path d="M216.1 114h5.8v2.6h-5.8zM216.1 118.6h5.8v2.6h-5.8zM221.9 114h5.8v2.6h-5.8zM221.9 118.6h5.8v2.6h-5.8zM227.7 114h5.9v2.6h-5.9zM227.7 118.6h5.9v2.6h-5.9zM233.6 114h5.8v2.6h-5.8zM233.6 118.6h5.8v2.6h-5.8zM239.4 114h5.8v2.6h-5.8zM239.4 118.6h5.8v2.6h-5.8zM245.2 114h5.9v2.6h-5.9zM245.2 118.6h5.9v2.6h-5.9z"/>
</g>
<text font-size="3.9" x="20.9" y="94.7">左右对称</text>
<g font-size="3.3">
<text x="193.9" y="139.5">U261-24XN-4BS2SS</text>
<text x="141.1" y="187.4">≤</text>
<text x="141.6" y="190.3">≤</text>
<text x="140.9" y="196.3">&gt;</text>
<text x="141.9" y="193.3">≤</text>
<text x="167.1" y="201.2">XKB INDUSTRIAL PRECISION CO.,LIMITED</text>
</g>
<g font-size="2.8">
<text x="45.6" y="80.3">A12</text>
<text x="84.3" y="81.9">A1</text>
<text x="46.8" y="97.3">B1</text>
<text x="84" y="99.6">B12</text>
</g>
<g font-size="2.7">
<text x="86.7" y="17.6">0.30 [0.012]</text>
<text x="33.8" y="55.1" transform="rotate(-90 33.8 55.1)">13.25 [0.522]</text>
<text x="40.4" y="59.6" transform="rotate(-90 40.4 59.6)">10.70 [0.421]</text>
<text x="115.1" y="71">1.30 [0.051]±0.025</text>
<text x="142.5" y="74.5">13.25 [0.522]</text>
<text x="28.5" y="88.6">0.04</text>
<text x="221.3" y="84.6">0.95 [0.037]</text>
<text x="26.4" y="100.3">2-1.45 [0.057]</text>
<text x="59.5" y="99.8">6.83 [0.269]</text>
<text x="83.1" y="96.2">2.40 [0.094]</text>
<text x="98.8" y="101.7">24-0.27 [0.011]Min</text>
<text x="139.4" y="98.3">11.97 [0.471]</text>
<text x="110.3" y="107.7">6-0.18Min</text>
<text x="148.7" y="118.8">24-0.30 [0.012]</text>
<text x="95" y="130.7">2-0.50 [0.020]</text>
<text x="92.7" y="136.4">2-1.00 [0.039]</text>
<text x="91.3" y="151">2-1.96 [0.077]</text>
<text x="131.7" y="154.7">0.50 [0.020]</text>
<text x="153.2" y="154.1">2.11 [0.083]</text>
<text x="93.1" y="158.7">2-1.25 [0.049]</text>
<text x="126.4" y="158.9">5.50 [0.217]</text>
<text x="155.3" y="157.9">2.80 [0.110]</text>
<text x="40.9" y="166.4">5.50 [0.217]</text>
<text x="66.4" y="162.1">0.50 [0.020]</text>
<text x="120.9" y="163.6">2-0.70 [0.028]</text>
<text x="157.8" y="162.3">2.96 [0.116]</text>
<text x="40.9" y="170.6">7.15 [0.281]</text>
<text x="40.9" y="174.7">9.98 [0.393]</text>
</g>
<g font-size="2.6">
<text x="127.6" y="124.3">A12</text>
<text x="156.4" y="124.3">A1</text>
<text x="158.5" y="132.2">GND</text>
<text x="117.6" y="153.8">B1</text>
<text x="148.1" y="154.1">B12</text>
</g>
<g font-size="2.5">
<text x="251" y="182.1">3.1 TYPE C</text>
<text x="243.1" y="195.2">U261-24XN-4BS2SS</text>
</g>
<g font-size="2.4">
<text x="237.2" y="179.3">MODEL TYPE:</text>
<text x="137.7" y="184.1">ANGLAR</text>
<text x="156.3" y="184.2">±5°</text>
<text x="165.7" y="180.3">DSND</text>
<text x="165.7" y="185.2">DWN</text>
<text x="198" y="180.5">DATE</text>
<text x="198.1" y="185.7">DATE</text>
<text x="222.1" y="185.5">VIEW:</text>
<text x="222.2" y="180.3">SCALE: N/A</text>
<text x="137.6" y="190.3">4&lt;L</text>
<text x="139.7" y="187.4">L</text>
<text x="143.8" y="187.4">4</text>
<text x="144.4" y="190.3">16</text>
<text x="155.6" y="190.3">±0.3</text>
<text x="155.7" y="187.2">±0.2</text>
<text x="165.7" y="190.6">CHKD</text>
<text x="198.1" y="190.3">DATE</text>
<text x="222.4" y="190.8">UNIT: mm/in</text>
<text x="237.4" y="186.3">PART NO.:</text>
<text x="136.6" y="193.3">16&lt;L</text>
<text x="139.6" y="196.3">L</text>
<text x="143.6" y="196.3">63</text>
<text x="144.7" y="193.3">63</text>
<text x="155.4" y="196.1">±0.5</text>
<text x="155.6" y="193.1">±0.4</text>
<text x="165.9" y="195.3">APPD</text>
<text x="198.1" y="195.3">DATE</text>
<text x="222.7" y="195.4">SIZE: A4</text>
<text x="237.1" y="192.8">DWG NO.:</text>
<text x="238" y="199.3">WEIGHT</text>
<text x="240.2" y="202.1">1.0g</text>
<text x="251.2" y="199.3">SHEET</text>
<text x="253.7" y="202.4">1/1</text>
<text x="262.2" y="199.3">REVISION</text>
<text x="266.7" y="202.3">A0</text>
</g>
<g font-size="2.3">
<text x="118.8" y="170.4">Recommended P.C.B Layout</text>
<text x="124.6" y="174.2">Tolerance ± 0.05</text>
</g>
<g font-size="1.9">
<text x="175" y="23.8">1.材料 MATERIAL:</text>
<text x="175.1" y="21.3">NOTE:</text>
<text x="176.3" y="26.2">1.1 绝缘材料 INSULATOR: HIGH TEMPERATURE PLASTIC UL 94 V-0;</text>
<text x="176.3" y="28.7">1.2 接点 CONTACT: COPPER ALLOY(T=0.15mm)</text>
<text x="175.2" y="33.7">2.电气特性 ELECTRICAL CHARACTERISTICS;</text>
<text x="176.3" y="31.2">1.3 外壳 SHELL: STEEL(T=0.15mm)</text>
<text x="176.3" y="36.2">2.1 接触电阻 CONTACT RESISTANCE: 40mΩ Max FOR INITIAL. 10mΩ</text>
<text x="176.3" y="40.9">2.2 接触电流额定值 CONTACT CURRENT RATING: 5A Max FOR VBUS/GND PIN; 0.9A Max</text>
<text x="179" y="38.4">CHANGE AFTER TEST. MEASURE AT 20mV, 100mA.</text>
<text x="176.3" y="45.6">2.3 绝缘耐压 DIELECTRIC WITHSTANDING VOLTAGE: 100V AC R.M.S.</text>
<text x="176.3" y="47.9">2.4 INSULATION RESISTANCE 100MΩMin</text>
<text x="193.5" y="43.2">FOR Other PIN.</text>
<text x="175.2" y="52.9">3 机械特性 MECHANICAL CHARACTERISTICS:</text>
<text x="176.3" y="50.4">2.5 工作温度 OPERATING TEMPERATURE: -40°C~85°C</text>
<text x="176.3" y="55.4">3.1 配合力 MATING FORCE: 5~20 N.</text>
<text x="176.3" y="57.8">3.2 未配对的力量 UNMATED FORCE: 6~20N AFTER TEST</text>
<text x="175.2" y="62.8">4.电镀 PLATING</text>
<text x="176.3" y="65.3">接点 CONTACT: CONTACT AREA PLATING Au 1~30u&quot; ,SOLDER AREA PLATING 80~120U&quot;</text>
<text x="176.3" y="60.3">3.3 耐久寿命 DURABILITY: 10,000 CYCLES, 500 CYCLES/H</text>
<text x="175.1" y="67.6">MATTING Sn.</text>
<text x="176.3" y="70">外壳/弹簧/扣 SHELL/SPRING/BUCKLE:20U&quot; Min PLATING OVER ALL</text>
<text x="10.1" y="187.2">X</text>
<text x="10.1" y="190.2">X</text>
<text x="7.2" y="196">MARK</text>
<text x="10.1" y="193.1">X</text>
<text x="47.1" y="196">DESCRIPTION</text>
<text x="99.4" y="195.9">DATE</text>
<text x="111.1" y="196">REVISED</text>
<text x="123.2" y="196">APPROVED</text>
<text x="52.5" y="201.9">www.xk-dg.cn</text>
<text x="66.6" y="201.9">www.helloxkb.com</text>
<text x="67.6" y="198.9">REVISIONS</text>
<text x="84.5" y="201.9">www.helloxkb.cn</text>
<text x="136.2" y="199.1">UNSPECIFIED TOLERANCES</text>
</g>
<g font-size="1.6">
<text x="182.6" y="113.6">A12</text>
<text x="188.2" y="113.6">A11</text>
<text x="193.8" y="113.7">A10</text>
<text x="200.3" y="113.6">A9</text>
<text x="206.2" y="113.7">A8</text>
<text x="212.1" y="113.7">A7</text>
<text x="217.9" y="113.7">A6</text>
<text x="223.7" y="113.6">A5</text>
<text x="229.5" y="113.7">A4</text>
<text x="235.2" y="113.7">A3</text>
<text x="241.2" y="113.7">A2</text>
<text x="247.3" y="113.7">A1</text>
<text x="182.2" y="115.9">GND</text>
<text x="187.5" y="115.9">RX2+</text>
<text x="193.7" y="115.9">RX2-</text>
<text x="199.6" y="115.9">V</text>
<text x="205.1" y="116">SBU1</text>
<text x="212" y="116">D-</text>
<text x="217.8" y="116">D+</text>
<text x="223.5" y="115.9">CC</text>
<text x="228.8" y="116">V</text>
<text x="234.6" y="116">TX1-</text>
<text x="240.4" y="115.9">TX1+</text>
<text x="246.4" y="116">GND</text>
<text x="182.2" y="120.5">GND</text>
<text x="183" y="122.7">B1</text>
<text x="187.8" y="120.4">TX2+</text>
<text x="188.6" y="122.7">B2</text>
<text x="193.8" y="120.5">TX2-</text>
<text x="194.2" y="122.8">B3</text>
<text x="199.6" y="120.4">V</text>
<text x="200.2" y="122.7">B4</text>
<text x="204.9" y="120.5">Vconn</text>
<text x="206" y="122.8">B5</text>
<text x="212" y="122.8">B6</text>
<text x="217.8" y="122.8">B7</text>
<text x="222.4" y="120.6">SBU2</text>
<text x="223.6" y="122.8">B8</text>
<text x="228.8" y="120.5">V</text>
<text x="229.4" y="122.8">B9</text>
<text x="234.7" y="120.5">RX1-</text>
<text x="235.1" y="122.8">B10</text>
<text x="240.4" y="120.5">RX1+</text>
<text x="240.8" y="122.8">B11</text>
<text x="246.4" y="120.6">GND</text>
<text x="246.6" y="122.8">B12</text>
</g>
<g font-size="1.5">
<text x="199.1" y="149.2">1:AU 1U''</text>
<text x="217.1" y="148.6">B:BLACK</text>
<text x="217.3" y="146.7">W:WHITE</text>
<text x="199.3" y="151">2:AU 3U''</text>
<text x="199.3" y="152.9">5:AU 15U''</text>
<text x="199.3" y="154.7">6:AU 30U''</text>
<text x="215.3" y="152.8">1:PBT</text>
<text x="215.4" y="154.6">2:PA6T</text>
<text x="215.4" y="156.4">5:PA9T</text>
<text x="215.4" y="158.3">6:LCP</text>
</g>
<g font-size="1.1">
<text x="200.7" y="116.2">BUS</text>
<text x="230" y="116.3">BUS</text>
<text x="200.7" y="120.8">BUS</text>
<text x="230" y="120.9">BUS</text>
</g>
<g font-size="1">
<text x="9.7" y="16.7">XKB Connecitity</text>
<text x="174.3" y="18.5">XKB Connecitity</text>
<text x="187.4" y="83.1">XKB Connecitity</text>
<text x="180.4" y="111">XKB Connecitity</text>
<text x="194.1" y="136.3">XKB Connecitity</text>
<text x="129.1" y="176.1">XKB Connecitity</text>
</g>
</svg>
